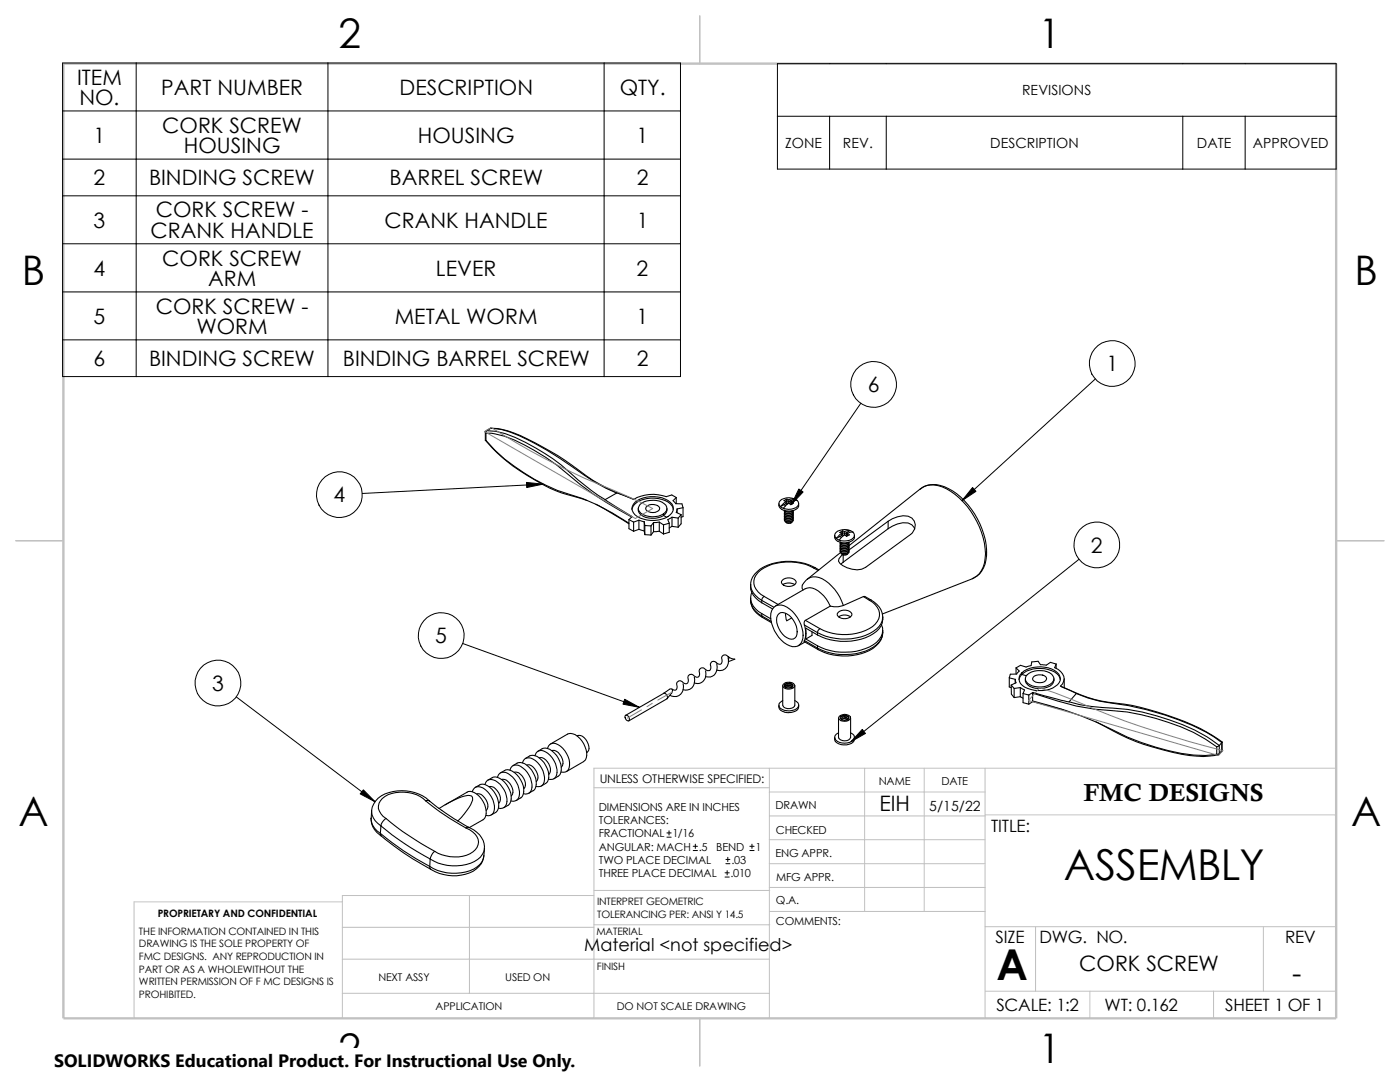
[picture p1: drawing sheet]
<svg xmlns="http://www.w3.org/2000/svg" width="279mm" height="216mm" viewBox="0 0 279 216" stroke-linecap="round" stroke-linejoin="round" font-family="sans-serif">
<g fill="none" stroke="#c0c0c0" stroke-width=".2">
<path d="M118.5 157.2h35M153.5 153.3v49.9M153.5 158h43.1M172.6 153.3v28.6M184.4 153.3v28.6M196.6 153.3v49.9M266.7 153.3h-148.2v49.9M68.3 180h-41.5v23.2M93.7 178.7v19.5M118.5 178.7h-50.2v24.5M118.5 177.7h35.1M153.5 172.3h43.1"/>
<path d="M153.5 177.1h43.1M153.5 167.6h43.1M153.5 162.8h43.1M196.6 162.6h70.1M68.3 198.2h85.2M68.3 185h50.2M68.3 191.4h85.2M118.5 184.5h35.1M153.6 181.9h43M196.6 184.9h70.1M196.6 197.8h70.1M206.7 184.9v12.9"/>
<path d="M217.5 197.8v5.4M242.2 197.8v5.4M252.1 184.9v12.9"/>
</g>
<path d="M139.7 3.1v9.6M3.1 107.9h9.6M266.7 107.9h9.5M139.7 203.2v9.5" fill="none" stroke="#c0c0c0" stroke-width=".21"/>
<path d="M12.7 12.7h254v190.5h-254z" fill="none" stroke="#c0c0c0" stroke-width=".47"/>
<g fill="none" stroke="#000" stroke-width=".21">
<path d="M96.9 86.3l.1 .1M96.9 86.3v1.6h.1M96.9 87.9a38.5 38.5 0 0 0 16.3 10.8l3.9 1.2M97 87.9a38.9 38.9 0 0 0 19.3 11.6l2.9 1.3 3 1.6 3.3 2M97 86.4v1.5M97 86.4a12.6 12.6 0 0 1 5.7 1.4 49.9 49.9 0 0 1 13.2 8.9 76 76 0 0 0 10.2 6.5M97.1 85.9h.1M97.1 85.9l-.2 .4M97.1 85.9l-.1 .5M97.1 85.9a16.4 16.4 0 0 1 7.8 2.4 40.3 40.3 0 0 1 10.5 7.5l2.6 2.1 2.8 1.8M97.9 85.5h.1M97.9 85.5l-.8 .4"/>
<path d="M97.9 85.5a19.5 19.5 0 0 1 8.8 3 88.6 88.6 0 0 1 10 6.4l2 1.3 4.4 2.2M98 85.4l-.1 .1M98 85.4h.1M98 85.5a14.6 14.6 0 0 1 7.2 2.1 59 59 0 0 1 11.8 7.3 40.3 40.3 0 0 0 9.5 4.8M120.8 99.7l5.4 3.4-.7 .6M123.1 98.4l-2.3 1.3M123.1 98.4l3.4 1.3a7.8 7.8 0 0 1 6.5-.6l1.1-.3 .9 .5M135 99.3l-.7 .6 .5 .6h1.3l.2 .8M135 99.3v1.2M157 99.6l.4 .1M157 99.6v.7M157 99.6l-.5 .3 .3 .2"/>
<path d="M157.4 99.7v.7M157.8 99.9l-.4 .3-.4-.3-.2 .1M157.8 99.9v.4M157.8 99.9l.2 .1M158.5 99.5l.6 .4M158.5 99.5l-1.1 .2M158.5 99.5l-.7 .4M158.5 99.5a2.58 2.58 0 0 0-3 .7l-.1 .3 .3 .6M159.1 99.9h-.6l-.5 .2M159.1 99.9a.94 .94 0 0 1 .2 1 .94 .94 0 0 1-.9 .6 2.81 2.81 0 0 1-2.1-.1M183.6 97.7a4.9 4.9 0 0 1 5.7-.2 15.5 15.5 0 0 1 7.6 13.4 4.8 4.8 0 0 1-2.8 4.5M118.9 100.6l3.3 1.8"/>
<path d="M122.2 102.5l3.3 2M125.5 103.7l.9 .5M125.5 103.7v1.8l.9 .5M126.1 101.6a3.2 3.2 0 0 1 3-2.1 5.4 5.4 0 0 1 5 1.4l.3 .7M126.4 104.2v1.8M126.7 100.2a5.9 5.9 0 0 1 7.4 .4 1.72 1.72 0 0 1-.8 2.5 6.2 6.2 0 0 1-6.6-.4 1.59 1.59 0 0 1 0-2.5zM127.4 101.5a1.72 1.72 0 0 0 1.5 1.8l.6 .1a4.3 4.3 0 0 0 2.9-.5M127.5 103.8l1.1 .3M127.5 105.6l1.1 .3M127.5 103.8l-1.1 .4M127.5 103.8v1.8M127.5 105.6l-1.1 .4"/>
<path d="M127.7 100.7a4.1 4.1 0 0 1 5.2 .1 1.32 1.32 0 0 1-.9 2 4.1 4.1 0 0 1-4.4-.7 1.03 1.03 0 0 1 .1-1.4zM128.6 104.1l.1 .8M128.6 104.1v1.8M128.6 105.9l.1 .8M128.7 104.9h1.2M128.7 104.9v1.8M128.7 106.7l1.2 .1M128.9 101.2a1.83 1.83 0 0 1 2.8 .1 1.45 1.45 0 0 1-2.2 .8l-.6-.4zM129.9 104.9v1.9M130.4 104.3l-.5 .6M130.4 104.3v1.8M130.4 106.1l-.5 .7"/>
<path d="M131.6 104.2l-1.2 .1M131.6 106l-1.2 .1M131.6 104.2l.8 .5M131.6 104.2v1.8M131.6 106l.8 .6M132.4 102.9l.7 .3M132.4 102.5v.4M132.4 104.7v1.9M133.1 101.5v.3a1.3 1.3 0 0 1-.7 1.1M133.6 104.4l-1.2 .3M133.6 104.4v1.8l-1.2 .4M134.1 103.2l-.8 .5 .3 .7"/>
<path d="M134.1 105l-.5 .4M134.1 103.2l1.2 .2M134.1 103.2v1.8M134.1 105l1.2 .2M135.1 101.6v.7M135.1 101.6l-.1 .6 .9 .5M135.3 103.4v1.8M135.9 102.7l-.6 .7M135.9 102.7v1.8l-.6 .7M136.3 101.3l-1.2 .3M136.3 101.3v1.8l-.4 .1M149.8 119.9v.2a4.1 4.1 0 0 0 2.3 3.1"/>
<path d="M149.8 116.7a3.8 3.8 0 0 0 2.2 3.1M149.8 119.3a3.6 3.6 0 0 0 2.2 3.6M149.8 116.7a3.6 3.6 0 0 0 2.2 3.6M150 118.2a3.4 3.4 0 0 0 2 4.2M152 119.8l2.4 1.4M152 119.8v.5M152.5 119l-.4 .3-.1 .5M152.5 119l2.8 1.6M155.4 100.5a1.35 1.35 0 0 0 1.5 1.4 2.22 2.22 0 0 0 2.5-.9v-.5M155.7 101.1l.6 .3M156.1 115.8a1.88 1.88 0 0 1 2.8 .2 1.31 1.31 0 0 1-1.7 1 1.17 1.17 0 0 1-1.2-1zM156.3 116.7l.1-.2a2.34 2.34 0 0 1 2.2 .2"/>
<path d="M156.5 100.7l-.8 .4M156.5 100.7l.3 .2M156.5 102.4h.1M156.5 101.8a1.07 1.07 0 0 0 1.7 .1M156.6 101.9a.64 .64 0 0 0 .3 .6 .64 .64 0 0 0 .7-.1l.4-.1 .3-.4a.96 .96 0 0 1-.8 .6 .96 .96 0 0 1-1-.4M156.6 101.9a1.12 1.12 0 0 0 1.5 0M156.8 103.3l.2 .2M156.8 100.5l-.3 .2M156.8 100.1v.4M156.8 100.5l.3 .2M156.8 100.1l-1.1 1M156.9 104.2l.5 .2 .5-.1"/>
<path d="M157 100.3l-.2 .2M157 100.3l.3 .2M157.4 100.4l-1.1 1M157.8 100.3l-.2 .2M157.8 100.3l.2 .2M158 100.1l.3 .2a.47 .47 0 0 1-.4 .4 .47 .47 0 0 1-.5-.3M158 100.5h.1M158 100.1v.4M158 100.5l-.2 .2M158 104.2l-.2 .2M158.2 103.4a.74 .74 0 0 1-1.1 .7l-.5-.2v-.4M158.2 103a.9 .9 0 0 1-.7 .8 .9 .9 0 0 1-1-.5l.1-.1"/>
<path d="M158.2 102.7a.67 .67 0 0 1-.8 .8l-.6-.2-.3-.2 .1-.2M158.2 102.4a.74 .74 0 0 1-1.1 .7l-.5-.2v-.3M158.2 102.1a.9 .9 0 0 1-.7 .7 .9 .9 0 0 1-1-.5l.1-.1M158.2 103.7a.83 .83 0 0 1-.5 .7 .83 .83 0 0 1-.9-.2l-.1-.3M158.3 102.9a.96 .96 0 0 1-.8 .6 .96 .96 0 0 1-1-.5M158.3 102.5a.97 .97 0 0 1-.8 .7 .97 .97 0 0 1-1-.5M158.3 102.2a.99 .99 0 0 1-1.8 .2M158.3 103.2v.1M158.3 103.5h.1M158.3 103.5a.98 .98 0 0 1-1.8 .2M158.3 103.3a1.02 1.02 0 0 1-1.8 .1v-.1M161.1 115.6l-.3 .2a1.42 1.42 0 0 0-.5 1.9"/>
<path d="M161.1 115.6a2.81 2.81 0 0 1 3.6 .3l.7 .5a10.1 10.1 0 0 1 2.9 4.4M162.3 113.3l1 .5M162.3 113.3a10.6 10.6 0 0 0-10.5 .4 2.81 2.81 0 0 0 0 4.9l.7 .4M162.7 113.3h-.4M162.7 113.3l.7 .4M162.7 113.3a11.4 11.4 0 0 0-11 .2 3.7 3.7 0 0 0-1.9 3.2M166.6 106.8a1.36 1.36 0 0 0 1.5 1.5 2.32 2.32 0 0 0 2.4-.9v-.6M166.9 107.4l.6 .4M167.6 107.1l-.7 .3M167.6 107.1l.3 .1M167.7 109.3v.1M167.7 108.1a1.07 1.07 0 0 0 1.6 .1"/>
<path d="M167.7 108.2a.67 .67 0 0 0 1 .6l.6-.3 .1-.3M167.7 108.2a1.12 1.12 0 0 0 1.5 0M167.8 110.2l-6.7 5.4M168 106.4l-1.1 1M168 106.8l-.4 .3M168 106.4v.4M168 106.8l.2 .2M168 110.6l.3 .1h.7M168.1 105.9l.5 .2M168.1 106.7l-.1 .1M168.1 106.7l.3 .1M168.1 105.9v.8"/>
<path d="M168.1 105.9l-.5 .4 .4 .1M168.3 110.7v1.5M168.3 112.2l-.5 .4M168.6 106.1v.6M168.6 106.7l-1.1 1.1M169 106.7l-.3 .1M169 106.7l.1 .1M169 106.3l-.4 .2-.5-.2-.2 .1M169 106.3v.4M169 106.3l.2 .1M169.1 106.8l.1 .1M169.1 106.4v.4"/>
<path d="M169.1 106.8l-.2 .2M169.1 106.4l.4 .3a.5 .5 0 0 1-.5 .3 .5 .5 0 0 1-.4-.3M169.2 110.5l-.2 .2M169.3 109l14.4-11.5a5.1 5.1 0 0 1 6 .5 15.9 15.9 0 0 1 6.9 13.5 4.6 4.6 0 0 1-2.5 4l-18 7M169.4 110a.71 .71 0 0 1-1 .7l-.5-.2-.1-.2M169.4 109.7a.66 .66 0 0 1-.9 .7l-.6-.1-.2-.2v-.2M169.4 109.4a.74 .74 0 0 1-1.1 .7l-.5-.2-.1-.3M169.4 109.1a.87 .87 0 0 1-.6 .7 .87 .87 0 0 1-.9-.2l-.2-.2v-.2M169.4 108.8a.66 .66 0 0 1-.9 .7l-.6-.2-.2-.2v-.2M169.4 108.4a.77 .77 0 0 1-1.1 .7l-.5-.2-.1-.3M169.4 109.9a.97 .97 0 0 1-.8 .6 .97 .97 0 0 1-.9-.5M169.4 109.5a.97 .97 0 0 1-.8 .6 .97 .97 0 0 1-.9-.4"/>
<path d="M169.4 109.2a.99 .99 0 0 1-1.7 .2M169.4 108.9a.97 .97 0 0 1-.8 .6 .97 .97 0 0 1-.9-.4M169.4 108.2v.1M169.4 108.5v.1M169.4 108.6a.98 .98 0 0 1-1.7 .1M169.4 108.3a1.01 1.01 0 0 1-1.7 .1M169.6 105.9a2.62 2.62 0 0 0-3 .7l.1 .5 .2 .3M169.6 105.9l.6 .3M169.6 105.9l-.6 .4M169.6 105.9l-1 .2M170.2 106.2l-1.1 .2M170.2 106.2a.85 .85 0 0 1-.2 1.4 3.3 3.3 0 0 1-2.5 .2"/>
<path d="M172.3 119l.4 .1M172.3 119l-4 1.8M172.3 119l1.2 .8M172.7 119.1l1.1 .6M173.5 119.8a3.2 3.2 0 0 1 1.9 3.6 6.5 6.5 0 0 1-5.3 3.1 10.7 10.7 0 0 1-6.5-1.1M173.8 119.7a4 4 0 0 1 2.3 3.4M173.8 119.7l-.3 .1M177.2 104l-7.9 5.8M177.2 105.5l-8.9 6.7M177.2 104v1.5M177.2 104a5.5 5.5 0 0 1 4-1 2.01 2.01 0 0 1 1.5 1.7 2.01 2.01 0 0 1-1 1.9l-8.9 6.6a4.4 4.4 0 0 1-5.5-1.2l.1-.5 .8-.8M177.2 105.5a5.6 5.6 0 0 1 4-1.1l.8 .3 .5 .9"/>
<path d="M132.4 138.3l1.2-.8a.43 .43 0 0 1 .6 .2 .43 .43 0 0 1-.1 .6l-1 1.1M136.3 136.4a1.86 1.86 0 0 1-.5 2.1 1.86 1.86 0 0 1-2.1 .2M138.6 135.1a1.91 1.91 0 0 1-2.3 2.5M140.8 133.9a1.83 1.83 0 0 1-.4 1.9 1.83 1.83 0 0 1-1.8 .5M143 132.2a.69 .69 0 0 0-1-.1 .69 .69 0 0 0-.1 1v.2a.57 .57 0 0 1-.4 .6 .57 .57 0 0 1-.7-.3 .72 .72 0 0 0-1-.2 .72 .72 0 0 0-.2 1 .61 .61 0 0 1-.4 .7 .61 .61 0 0 1-.7-.3 .68 .68 0 0 0-1-.1 .68 .68 0 0 0-.1 .9 .62 .62 0 0 1-.4 .8 .62 .62 0 0 1-.8-.3 .7 .7 0 0 0-.9-.1 .7 .7 0 0 0-.2 .9 .58 .58 0 0 1-.2 .8 .58 .58 0 0 1-.8-.2M143 132.5a2.17 2.17 0 0 1-1.2 2.6l-1-.1M145.3 131.2a1.97 1.97 0 0 1-1.7 2.6l-.6-.1M145.3 131l.7 .4 .6 .1-1.2 .5M145.3 131a.71 .71 0 0 0-.9-.2 .71 .71 0 0 0-.3 .9 .64 .64 0 0 1-.4 .9 .64 .64 0 0 1-.8-.4M145.3 131l.2 .2-.1 .5M152 122.9l.1 .3M152 122.9l1.9 1.1"/>
<path d="M152 122.4v.5M152 120.3l2.2 1.2M152 122.4l1.8 1.1M152.1 123.2l1.9 1M154.6 121.1a2.42 2.42 0 0 1 3 .4 6.4 6.4 0 0 1 2.5 6.4 1.7 1.7 0 0 1-2.5 1 6.9 6.9 0 0 1-3.8-6.5l.2-.6zM154.8 120.9l5.9-3.4a2.77 2.77 0 0 1 3.1 .9 6.8 6.8 0 0 1 1.9 2.5M155.4 122.5a1.92 1.92 0 0 1 2.5 .7 3.9 3.9 0 0 1 1 3.8 1.19 1.19 0 0 1-1.8 .3 4.1 4.1 0 0 1-1.9-4.5zM156.2 136.8v3.9a1.39 1.39 0 0 0 2.4 0v-3.9M156.3 136.6a1.48 1.48 0 0 1 2.3 .2 1.39 1.39 0 0 1-2.4 0zM156.5 136.7a1.08 1.08 0 0 1 1.8 .1 1.09 1.09 0 0 1-1.6 .3M156.5 136.7l.2 .4M156.5 136.7a1.06 1.06 0 0 1 1.7 .2l-.3 .3"/>
<path d="M156.8 122.4l.2 1.5 1-.6M156.8 136.9v.3M156.8 137.2l.7-.2 .4 .2M156.8 136.9a.74 .74 0 0 1 1.2 .3M156.8 137.2l.7-.1 .4 .1M157.1 136.8l.4-.1 .6 .3M157.2 136.7l-.6 .2 .1 .2M157.2 136.7l-.4 .2M157.2 136.7a.67 .67 0 0 1 .8 .4M157.8 137.2h.1M158.1 136.7a1.2 1.2 0 0 0-1.6 .1l.2 .3M158.6 139.8a.94 .94 0 0 1 .8 1 .94 .94 0 0 1-.9 .8 2.77 2.77 0 0 1-3-.6 .92 .92 0 0 1 .7-1.2"/>
<path d="M160.5 127.8v.2l2.8 1.6M160.5 124.7l2.7 1.5M160.5 127.8l2.7 1.5M160.5 124.7a4.1 4.1 0 0 1 0 3.1M160.7 128.1l-1.4 .8M160.7 123.8l-.2 .4v.5M160.7 123.8l2.9 1.6M160.8 127.5l2.4 1.4M162.1 126.1v.7l-1.3 .7M163.2 129.3l.1 .3M163.2 126.2v.5M163.2 128.9v.4"/>
<path d="M163.2 126.7l-2.4-1.4v2.2M163.6 125.4l-.3 .4-.1 .4M165.7 120.9l-5 2.9M167.3 122.2a1.88 1.88 0 0 1 2.7 .3 1.31 1.31 0 0 1-1.7 .9 1.17 1.17 0 0 1-1.2-.9zM167.4 123.1a1.97 1.97 0 0 1 2.4 0M168.3 120.8a4.2 4.2 0 0 1-2.6 .1M175.9 124.7a3.1 3.1 0 0 1-1.6 4 11.9 11.9 0 0 1-11.1 .2M176.1 126.2a4.5 4.5 0 0 1-3.3 3.9 11.7 11.7 0 0 1-9.5-.5M176.2 125.8a3.9 3.9 0 0 1-2.6 3.7 12.2 12.2 0 0 1-10.4-.2M176.2 123.1a3.8 3.8 0 0 1-2.6 3.8 12 12 0 0 1-10.4-.2M176.2 123.1a3.8 3.8 0 0 1-2.6 3.3 12 12 0 0 1-10.4-.2M201.4 135.3l1.2 .3"/>
<path d="M201.4 135.3v1.8l.4 .1M201.8 136.7l.6 .7M201.8 136.7v1.8l.6 .7M202.4 137.4v1.8M202.6 135.6v.7M202.6 135.6l.2 .6-1 .5M202.8 133.3l.6 .6-.5 .6h-1.3l-.2 .8M202.8 133.3v1.2M203.6 137.2l.9 .5-.3 .7M203.6 139l.6 .3M203.6 137.2l-1.2 .2M203.6 137.2v1.8"/>
<path d="M203.6 139l-1.2 .2M203.9 134.6l-.5 1M203.9 134.6l.9 .2M203.9 134.3v.3M203.9 134.3a5.7 5.7 0 0 1 7.4 .2 1.59 1.59 0 0 1-.7 2.4 6.2 6.2 0 0 1-6.6-.1 1.58 1.58 0 0 1-.1-2.5zM203.9 134.6a6 6 0 0 1 7-.2l.4 .4 .3 .8M204.2 138.4l1.1 .3M204.2 138.4v1.8l1.1 .3M205 134.6a4.2 4.2 0 0 1 4.9-.1 1.19 1.19 0 0 1-.3 2.1 4.1 4.1 0 0 1-4.8-.6 1.04 1.04 0 0 1 .2-1.4zM205.3 138.7v1.8M206.1 139.9v.1M206.1 138.3v1.6"/>
<path d="M206.1 138.3l8.7 2.6 3.7 .6a46.9 46.9 0 0 1 22.1 6l2.2 1.5M206.1 139.9a77.7 77.7 0 0 1 18.9 7.2 42.9 42.9 0 0 0 15.6 3.6l2.2-.2M206.1 138.2l5.7 1.5 1.6 .3M206.1 138.2v.1M206.1 140l6.2 1.6M206.1 138.2l-.8 .5M206.1 140l-.8 .5M206.4 134.9a1.9 1.9 0 0 1 2.5 .4 1.32 1.32 0 0 1-1.8 .9 .8 .8 0 0 1-.9-1.1zM210.4 135.4v.3a1.92 1.92 0 0 1-1.9 1.6 3.3 3.3 0 0 1-3.9-1.3v-.5M210.8 132.5l-.3 .7a2.36 2.36 0 0 1 1.8 2.8l-.3 .5-.4 .4 3.2 1.5M210.8 132.5l-1.2-.3-.8 .5-1.2-.1-.4-.6-1.3 .1-.1 .7-.3 .1-.7 .2-1.1-.3-.9 .5M210.8 132.5v.8"/>
<path d="M211.8 137a32.2 32.2 0 0 0 12.6 3.5 55.9 55.9 0 0 1 17.5 6.2l2 1.3-.1 .2M212.4 135.4v1.8M214.8 138.4l2.3 .9 2.4 .6a61.9 61.9 0 0 1 21.2 6.2l3.1 2.1M214.8 138.4l-1.4 1.6M85 159.8a52.7 52.7 0 0 0 8 5.4M85 159.8l.5-.1 .2 .2M85 159.8a7.1 7.1 0 0 0-8.2-.9 2.34 2.34 0 0 0-.3 4l.5 .4M85.6 159.8a53.8 53.8 0 0 0 8 5.3M85.8 159.9a8.3 8.3 0 0 0-10.3-.6 3.2 3.2 0 0 0 .5 5.5M94.3 158a1.28 1.28 0 0 1 2.1-.8 4.4 4.4 0 0 1 2 5.1 1.19 1.19 0 0 1-1.4 .4M94.9 157.1a2.1 2.1 0 0 1 3.3 .4 4.1 4.1 0 0 1 1.1 4.3l-1.3 .8M95.1 158.4a2.33 2.33 0 0 1 2.3 2.6l-.4 .7"/>
<path d="M96.8 156.5a1.28 1.28 0 0 1 2.1-.7 4.3 4.3 0 0 1 2 5 1.22 1.22 0 0 1-1.4 .4M97.4 155.7a2.1 2.1 0 0 1 3.3 .3 3.9 3.9 0 0 1 1.1 4.3l-1.3 .9M97.6 157a2.33 2.33 0 0 1 2.3 2.6l-.4 .7M99.3 155.1a1.28 1.28 0 0 1 2.1-.8 4.3 4.3 0 0 1 2 5 1.22 1.22 0 0 1-1.4 .5M99.9 154.2a2.1 2.1 0 0 1 3.3 .4 3.9 3.9 0 0 1 1.1 4.3l-1.3 .8M100.1 155.5a2.33 2.33 0 0 1 2.3 2.6l-.4 .7M101.8 153.7a1.28 1.28 0 0 1 2.1-.8 4.3 4.3 0 0 1 2 5 1.22 1.22 0 0 1-1.4 .5M102.4 152.8a2.1 2.1 0 0 1 3.3 .4 3.9 3.9 0 0 1 1.1 4.2l-1.3 .9M102.6 154.1a2.33 2.33 0 0 1 2.3 2.6l-.4 .7M104.3 152.2a1.28 1.28 0 0 1 2.1-.7 4.3 4.3 0 0 1 2 5 1.22 1.22 0 0 1-1.4 .4M104.9 151.3a2.1 2.1 0 0 1 3.3 .4 3.9 3.9 0 0 1 1.1 4.3l-1.3 .8M105.1 152.7a1.74 1.74 0 0 1 1.9 1.2 1.64 1.64 0 0 1 0 2.1"/>
<path d="M106.8 150.8a1.28 1.28 0 0 1 2.1-.8 4.3 4.3 0 0 1 2 5 1.22 1.22 0 0 1-1.4 .5M107.4 149.9a2.1 2.1 0 0 1 3.3 .4 3.9 3.9 0 0 1 1.1 4.3l-1.3 .8M107.6 151.2a1.76 1.76 0 0 1 1.9 1.2 1.69 1.69 0 0 1 0 2.1M109.3 149.4a1.28 1.28 0 0 1 2.1-.8 4.3 4.3 0 0 1 2 5 1.22 1.22 0 0 1-1.4 .5M109.9 148.5l3.4-2a2.22 2.22 0 0 1 2.4 .9 4.1 4.1 0 0 1 1.1 4.2l-3.8 2.4M110.1 149.8a2.16 2.16 0 0 1 2.3 2.1 1.16 1.16 0 0 1-.4 1.2M115.2 146.9a1.34 1.34 0 0 1 1.7 .7l.3 .4a1.51 1.51 0 0 1-.1 2.2M124.8 142.8a.64 .64 0 0 1 .7 .3 .64 .64 0 0 1 0 .7l-.5-.2zM124.8 142.7l7.7-4.4a.76 .76 0 0 1 .6 1.1l-7.6 4.4M155.4 140.7a1.32 1.32 0 0 0 1.5 1.5 2.65 2.65 0 0 0 2.4-.9l.1-.6M166.6 147.2v.6a2.53 2.53 0 0 0 3.9 0v-.6M167.3 143.3v3.9a1.41 1.41 0 0 0 2.5 0v-3.9"/>
<path d="M167.3 146.2a.96 .96 0 0 0-.7 1 .96 .96 0 0 0 .9 .9 2.54 2.54 0 0 0 3-.7 .89 .89 0 0 0-.7-1.2M167.5 142.9a1.55 1.55 0 0 1 2.2 .2 1.06 1.06 0 0 1-1.5 .8 .68 .68 0 0 1-.7-1zM167.8 143h.8l.4 .2M167.8 143a1.25 1.25 0 0 1 1.5 .1M168 143.6l.7-.2 .4 .3M168.4 142.7l.4 .1a.46 .46 0 0 1 .5 .3 .46 .46 0 0 1-.2 .5M168.4 142.7l-.6 .3M168.4 142.7a.73 .73 0 0 1 1 .7 1.02 1.02 0 0 1-1.7-.2l.1-.2M168.5 143.1l.5 .1M168.5 143.1l.5 .1 .2 .4M168.5 143.1a.38 .38 0 0 0-.5 .1 .38 .38 0 0 0 .1 .5M169 143.2l.1 .4-.2-.1a.69 .69 0 0 0-1 .2"/>
<path d="M213.4 140a35.2 35.2 0 0 0 8.9 1.3 44.2 44.2 0 0 1 19.5 6.3l1.5 1.2M218.7 144a48.1 48.1 0 0 0 20.1 6.9l1.3 .1 3-.4M242.8 150.5l.2 .2 .3-.2M242.8 149v1.5M243.3 150.4v.1M243.3 148.8l-.5 .2M243.3 148.8v1.6M243.3 150.4l-.5 .1M243.8 149.9l-.5 .6M243.8 149.8v.1M243.8 148.2h.1M243.8 148.2l-.5 .6"/>
<path d="M243.8 148.2v1.6M243.8 149.8l-.5 .6M243.9 149.7l-.1 .1M243.9 148.1v1.6M243.9 149.7l-.1 .2M74.1 163.3a3.9 3.9 0 0 0 2 3.5M74.2 161.8a3.9 3.9 0 0 0 1.7 4.5M75.9 166.3v.3a50.7 50.7 0 0 0 11.8 7.7 8.2 8.2 0 0 0 7.3-.9 3.5 3.5 0 0 0 1.6-2.7M75.9 166.3a55.6 55.6 0 0 0 9.9 6.6M76 164.8l-.1 1.5M76 164.8a57.4 57.4 0 0 0 9.9 6.6M77 163.3a59.8 59.8 0 0 0 9.8 6.6"/>
<path d="M77 163.3l-.7 .8-.3 .7M85.8 172.9l.1 .5M85.9 171.4l-.1 1.5M85.9 171.4a9.2 9.2 0 0 0 9.4 .1 3.3 3.3 0 0 0 1.4-2.2 3.9 3.9 0 0 1-2.9 4.4 9.5 9.5 0 0 1-8-.8M86.8 169.9l-.5 .4-.4 1.1M87.6 161.3a15.9 15.9 0 0 1 5.8-2.6l.4 .1a.64 .64 0 0 1 .5 .8l-.7 1.5-2.2 2.7M88.8 160.6l4.4-2.5a2.1 2.1 0 0 1 2.5 .8 4.1 4.1 0 0 1 1.1 4.3l-.4 .4-2.8 1.5M93 165.2l.4-.1a4.4 4.4 0 0 1 3.2 4.2M93 165.2a3.5 3.5 0 0 1 2.5 2.8 3.3 3.3 0 0 1-3.1 2.9 7.9 7.9 0 0 1-5.6-1"/>
</g>
<path d="M96.7 86.1l1.3-.8a153.2 153.2 0 0 0 27 13.6l5.3 2.6-3.5 2zM134.2 138.1l-2.9 1.6M207.5 137.2a156.4 156.4 0 0 1 14.1 5.5l9 3.2 6.7 2.1 6.8 1.8-.9 .9-37.9-10.9zM128 141.6l-2.8 1.7M130.2 140.3l-1.1 .7" fill="none" stroke="#808080" stroke-width=".2"/>
<g fill="none" stroke="#000" stroke-width=".2">
<path d="M12.5 12.6h123.3v62.5h-123.3zM27.2 12.6v62.5M65.4 12.6v62.5M120.6 12.6v62.5M155.2 12.7h111.5v21h-111.5zM12.5 22.1h123.3M12.5 31.7h123.3M12.5 39.1h123.3M155.2 23.2h111.5M165.6 23.2v10.5M176.9 23.2v10.5M236.1 23.2v10.5"/>
<path d="M248.5 23.2v10.5M12.5 48.6h123.3M12.5 58.3h123.3M12.5 67.8h123.3M218.6 75.6l-26.6 24.3M108.4 96.6l-36.1 1.9M171.8 80.5l-13.8 20.1M215.3 111.6l-45.5 36.4M47.2 139.1l27.6 20.9M92.3 128.4l35.3 12.7M133.1 167h.8M133.1 166.2h.8"/>
<path d="M133.5 165.8v.8M138.3 169.7h.9M138.3 168.9h.9M138.8 168.4v.9M144.7 175h.8M144.7 174.2h.8M144.9 172.3h.8M144.9 171.5h.8M145.1 173.7v.9M145.2 171.1v.8M149.6 169.7h.9M149.6 168.9h.9"/>
<path d="M150.1 168.4v.9"/>
<circle cx="174.4" cy="76.7" r="4.6"/>
<circle cx="222" cy="72.5" r="4.6"/>
<circle cx="67.7" cy="98.7" r="4.6"/>
<circle cx="218.9" cy="108.7" r="4.6"/>
<circle cx="43.5" cy="136.3" r="4.6"/>
<circle cx="88.1" cy="126.8" r="4.6"/>
</g>
<path d="M105.1 96.3l3.3 .3-3.3 .7zM194.1 97.3l.7 .7-2.8 1.9zM159.4 97.6l.9 .6-2.3 2.4zM72.5 157.6l2.3 2.4-2.9-1.6zM124.7 139.5l2.9 1.6-3.3-.6zM172.1 145.5l.6 .8-2.9 1.7z" fill="#000" stroke="#000" stroke-width=".2"/>
<path d="M10.8 209.2h104.1v6.7h-104.1z" fill="#fff"/>
<g font-size="8.5">
<text x="212.3" y="175.5">ASSEMBLY</text>
<text x="198.8" y="195.5">A</text>
</g>
<g font-size="8.1">
<text x="67.6" y="9.7">2</text>
<text x="207.3" y="9.7">1</text>
<text x="4.4" y="56.9">B</text>
<text x="270.3" y="56.9">B</text>
<text x="3.7" y="164.9">A</text>
<text x="269.7" y="164.9">A</text>
<text x="67.6" y="212.1">2</text>
<text x="207.3" y="212.1">1</text>
</g>
<text font-size="5.6" x="257.9" y="196.1">-</text>
<text font-size="4.9" x="216.3" y="159.8">FMC DESIGNS</text>
<g font-size="4.2">
<text x="15.4" y="16.9">ITEM</text>
<text x="15.8" y="21">NO.</text>
<text x="32.2" y="19">PART NUMBER</text>
<text x="79.7" y="19">DESCRIPTION</text>
<text x="123.7" y="19">QTY.</text>
<text x="18.7" y="28.5">1</text>
<text x="32.4" y="26.5">CORK SCREW</text>
<text x="83.4" y="28.5">HOUSING</text>
<text x="127" y="28.5">1</text>
<text x="36.7" y="30.6">HOUSING</text>
<text x="18.7" y="37">2</text>
<text x="29.8" y="37">BINDING SCREW</text>
<text x="77.8" y="37">BARREL SCREW</text>
<text x="127.1" y="37">2</text>
<text x="18.7" y="45.5">3</text>
<text x="30.1" y="47.5">CRANK HANDLE</text>
<text x="31.1" y="43.4">CORK SCREW -</text>
<text x="76.8" y="45.5">CRANK HANDLE</text>
<text x="127.1" y="45.5">1</text>
<text x="32.4" y="53">CORK SCREW</text>
<text x="18.7" y="55">4</text>
<text x="41.5" y="57.1">ARM</text>
<text x="87" y="55">LEVER</text>
<text x="127" y="55">2</text>
<text x="18.7" y="64.6">5</text>
<text x="31.1" y="62.6">CORK SCREW -</text>
<text x="78.8" y="64.6">METAL WORM</text>
<text x="127" y="64.6">1</text>
<text x="39.2" y="66.7">WORM</text>
<text x="18.7" y="73.1">6</text>
<text x="29.8" y="73.1">BINDING SCREW</text>
<text x="68.4" y="73.1">BINDING BARREL SCREW</text>
<text x="127.1" y="73.1">2</text>
<text x="220.8" y="74.1">1</text>
<text x="173.2" y="78.3">6</text>
<text x="66.5" y="100.2">4</text>
<text x="217.7" y="110.3">2</text>
<text x="86.9" y="128.4">5</text>
<text x="42.3" y="137.9">3</text>
<text x="175.5" y="161.8">EIH</text>
<text x="215.4" y="193.7">CORK SCREW</text>
</g>
<text font-size="3.6" x="10.8" y="213">SOLIDWORKS Educational Product. For Instructional Use Only.</text>
<text font-size="3.5" x="116.6" y="189.8">Material &lt;not specified&gt;</text>
<g font-size="3.4">
<text x="197.8" y="166">TITLE:</text>
<text x="198.7" y="188.1">SIZE</text>
<text x="207.5" y="188.1">DWG. NO.</text>
<text x="256.5" y="188.2">REV</text>
<text x="198.8" y="201.7">SCALE: 1:2</text>
<text x="220.4" y="201.7">WT: 0.162</text>
<text x="244.5" y="201.7">SHEET 1 OF 1</text>
</g>
<g font-size="2.8">
<text x="204" y="19">REVISIONS</text>
<text x="156.7" y="29.5">ZONE</text>
<text x="168.2" y="29.5">REV.</text>
<text x="197.6" y="29.5">DESCRIPTION</text>
<text x="238.8" y="29.5">DATE</text>
<text x="250" y="29.5">APPROVED</text>
<text x="185.5" y="161.8">5/15/22</text>
</g>
<text font-size="2.4" x="119.7" y="156.2">UNLESS OTHERWISE SPECIFIED:</text>
<g font-size="2.2">
<text x="119.5" y="161.8">DIMENSIONS ARE IN INCHES</text>
<text x="154.8" y="161.5">DRAWN</text>
<text x="175.4" y="156.7">NAME</text>
<text x="187.9" y="156.7">DATE</text>
<text x="119.5" y="164.4">TOLERANCES:</text>
<text x="119.5" y="167.1">FRACTIONAL 1/16</text>
<text x="154.8" y="166.3">CHECKED</text>
<text x="119.5" y="172.4">TWO PLACE DECIMAL</text>
<text x="119.5" y="169.8">ANGULAR: MACH .5</text>
<text x="143" y="169.8">BEND</text>
<text x="146" y="172.4">.03</text>
<text x="150.7" y="169.8">1</text>
<text x="154.8" y="171">ENG APPR.</text>
<text x="119.5" y="175">THREE PLACE DECIMAL</text>
<text x="145.8" y="175">.010</text>
<text x="154.9" y="175.7">MFG APPR.</text>
<text x="154.9" y="184.7">COMMENTS:</text>
<text x="154.9" y="180.5">Q.A.</text>
</g>
<g font-size="2.1">
<text x="75.5" y="195.7">NEXT ASSY</text>
<text x="100.8" y="195.7">USED ON</text>
<text x="86.9" y="201.5">APPLICATION</text>
<text x="123.1" y="201.6">DO NOT SCALE DRAWING</text>
</g>
<g font-size="2">
<text x="31.5" y="183">PROPRIETARY AND CONFIDENTIAL</text>
<text x="119.2" y="183.1">TOLERANCING PER: ANSI Y 14.5</text>
<text x="119.2" y="180.6">INTERPRET GEOMETRIC</text>
<text x="27.7" y="186.5">THE INFORMATION CONTAINED IN THIS</text>
<text x="27.7" y="189.1">DRAWING IS THE SOLE PROPERTY OF</text>
<text x="27.7" y="191.6">FMC DESIGNS. ANY REPRODUCTION IN</text>
<text x="119" y="186.6">MATERIAL</text>
<text x="27.7" y="194.1">PART OR AS A WHOLEWITHOUT THE</text>
<text x="27.7" y="196.6">WRITTEN PERMISSION OF F MC DESIGNS IS</text>
<text x="119.1" y="193.5">FINISH</text>
<text x="27.7" y="199.1">PROHIBITED.</text>
</g>
</svg>
